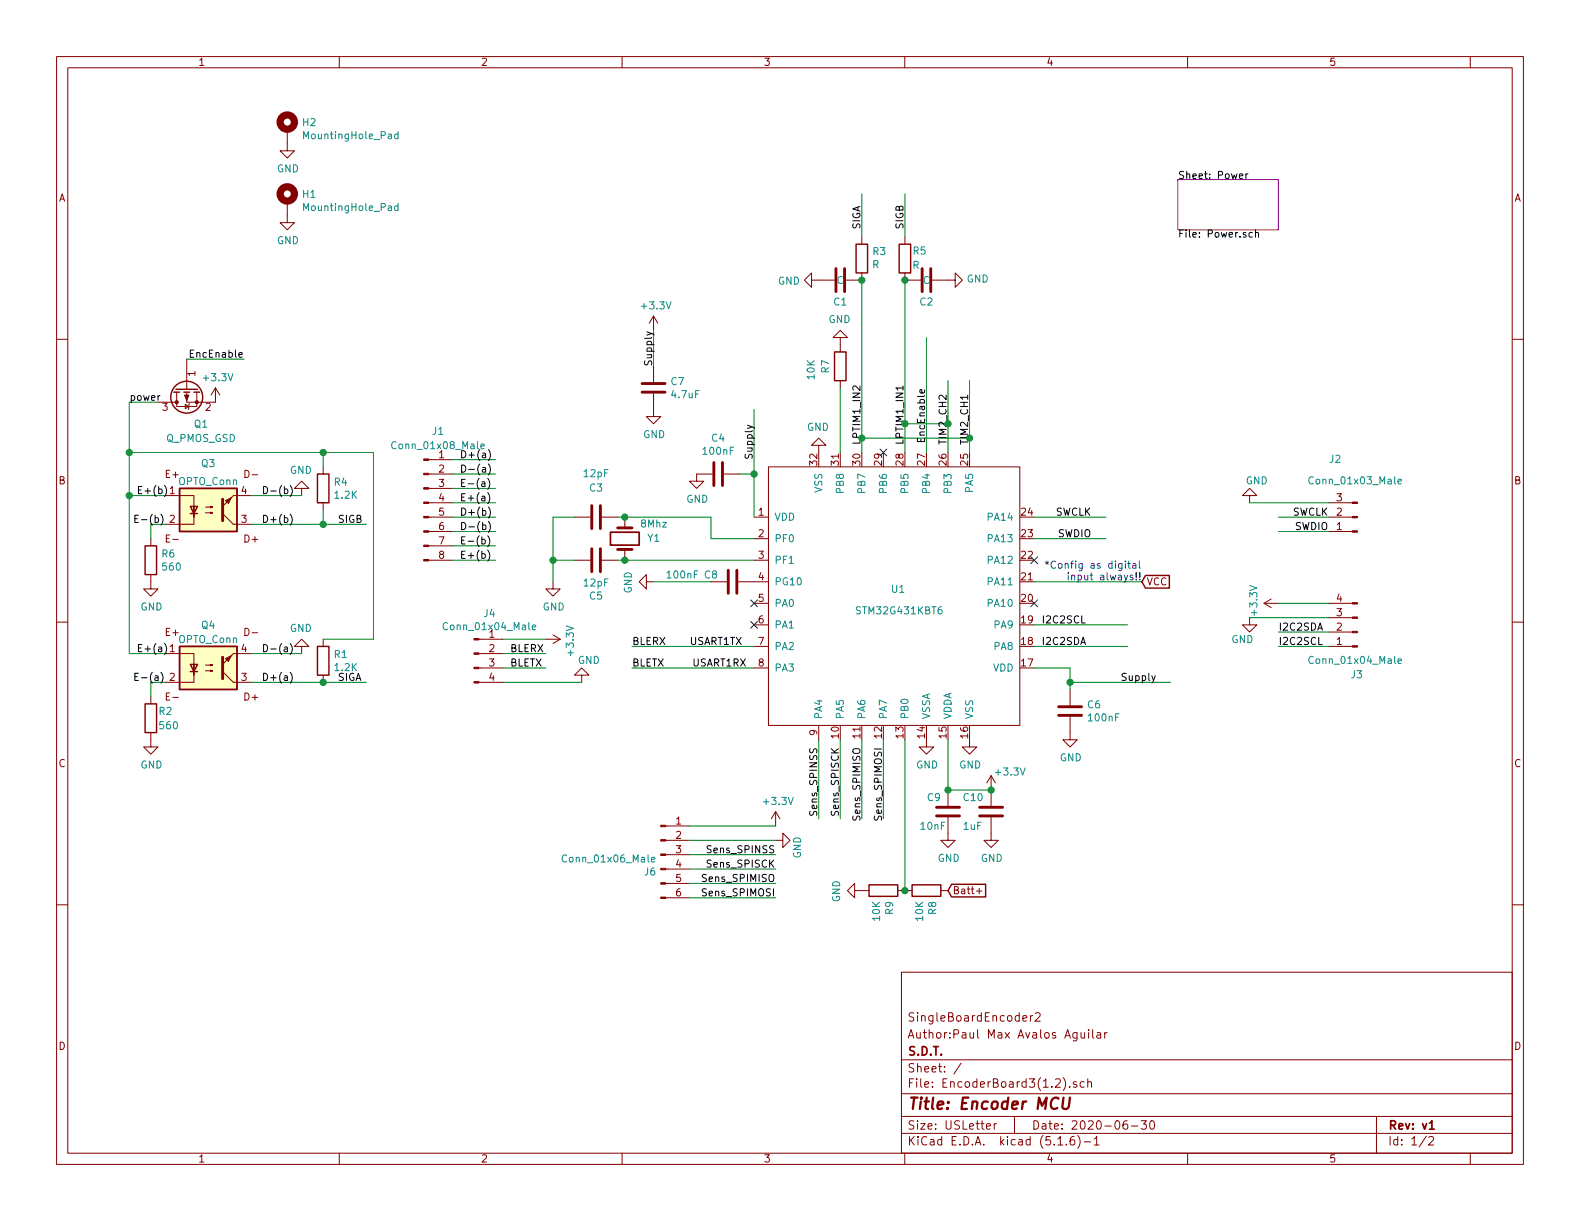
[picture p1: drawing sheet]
<svg xmlns="http://www.w3.org/2000/svg" width="279mm" height="216mm" viewBox="0 0 279 216" stroke-linecap="round" stroke-linejoin="round" font-family="sans-serif">
<g fill="none" stroke="#840000" stroke-width=".18">
<path d="M10 10h259.4v195.9h-259.4zM12 12h255.4v191.9h-255.4zM60 10v2M110 10v2M160 10v2M210 10v2M260 10v2M50.8 35.6v3.8h1.3l-1.3 1.2-1.3-1.2h1.3M50.8 22.9v3.8h1.3l-1.3 1.2-1.3-1.2h1.3M10 60h2M115.6 55.9l-.8 1.3M115.6 55.9v2.5"/>
<path d="M115.6 55.9l.7 1.3M143.5 49.5v-1.2l-1.3 1.2 1.3 1.3v-1.3h4.1M148.6 59.7h1.3l-1.3-1.3-1.3 1.3h1.3v2.5M152.4 48.3v1.2h-2.8M152.4 41.9v1.3M160 48.3v1.2h2.8M160 41.9v1.3M164.8 49.5h4.1v-1.2l1.3 1.2-1.3 1.3v-1.3M267.4 60h2M27.9 71.1h3.3M31.2 69.3v1.8M32.8 71.5l.6 .4-.6 .4z"/>
<path d="M33 63.5v5.1M33 68.6v.2M33.5 71.4l-.1 .1v.8l-.1 .1M34.8 69.3v2.6h-3.6v-.8M38.1 68.6l-.8 1.3M38.1 68.6v2.5h-5.1v-1.8M38.1 68.6l.8 1.3M115.6 69.6v4.1h1.2l-1.2 1.2-1.3-1.2h1.3M115.6 64.8v2.8M144.8 78.7h1.2l-1.2-1.2-1.3 1.2h1.3v1.3M148.6 67.3v1.3M26.7 95.3v1.2"/>
<path d="M29.2 87.6h5.1v3.8v-1.9M34.3 90.8v1.9h-5.1M36.3 90.7h1.3l-.4 .1v-.2l.4 .1M36.3 89.7h1.3l-.4 .1v-.3l.4 .2M39.4 90.8l1.9 1.9h3.1M41.3 87.6h3.1M53.3 86.4h1.3l-1.3-1.3-1.2 1.3h1.2v1.2M57.1 82.6v1.2M57.1 88.9v1.3M75.8 91.4h4.2M75.8 99.1h4.2M75.8 83.8h4.2"/>
<path d="M75.8 88.9h4.2M75.8 94h4.2M75.8 96.5h4.2M75.8 86.4h4.2M75.8 81.3h4.2M101.6 91.4h2.8M101.6 99.1h2.8M106.4 91.4h2.8M106.4 99.1h2.8M110.5 91.4v1.9M110.5 97.2v1.9M126 83.8h-2.8v1.3h1.3l-1.3 1.3-1.3-1.3h1.3"/>
<path d="M128 83.8h2.8M133.3 91.4h2.6M133.3 95.3h2.6M133.3 99.1h2.6M135.9 82.6h44.4v45.7h-44.4zM221 87.6h1.2l-1.2-1.2-1.3 1.2h1.3v1.3M234.9 91.4h4.3M234.9 88.9h4.3M234.9 94h4.3M10 110h2M26.7 101.6v2.5h1.2l-1.2 1.3-1.3-1.3h1.3M29.2 115.6h5.1v3.8v-1.9"/>
<path d="M34.3 118.7v2h-5.1M36.3 118.6h1.3l-.4 .1v-.2l.4 .1M36.3 117.6h1.3l-.4 .1v-.2l.4 .1M39.4 118.7l1.9 2h3.1M41.3 115.6h3.1M53.3 114.3h1.3l-1.3-1.3-1.2 1.3h1.2v1.3M57.1 113v1.3M57.1 119.4v1.3M84.7 118.1h4.2M84.7 115.6h4.2M84.7 113h4.2M96.5 113h2.6"/>
<path d="M97.8 102.9v1.2h1.3l-1.3 1.3-1.3-1.3h1.3M97.8 112.3l1.3 .7M99.1 113l-1.3 .8M102.9 119.4h1.2l-1.2-1.3-1.3 1.3h1.3v1.3M114.3 102.9v-1.3l-1.3 1.3 1.3 1.2v-1.2h1.3M125.7 102.9h2.8M130.6 102.9h5.3M133.3 106.7h2.6M133.3 110.5h2.6M133.3 114.3h2.6M133.3 118.1h2.6M221 109.2v1.3h1.2l-1.2 1.3-1.3-1.3h1.3"/>
<path d="M223.5 106.7h2.6M223.5 106.7l1.3 .7M224.8 105.9l-1.3 .8M234.9 106.7h4.3M234.9 114.3h4.3M234.9 109.2h4.3M234.9 111.8h4.3M267.4 110h2M26.7 129.5v2.6h1.2l-1.2 1.3-1.3-1.3h1.3M26.7 123.2v1.3M84.7 120.7h4.2M144.8 128.3v2.5"/>
<path d="M163.8 130.8v1.3h1.3l-1.3 1.3-1.2-1.3h1.2M167.6 139.7v2.8M171.4 130.8v1.3h1.3l-1.3 1.3-1.2-1.3h1.2M175.3 137.2v5.3M175.3 137.2l-.8 1.2M175.3 137.2l.7 1.2M189.2 126.7v4.1h1.3l-1.3 1.3-1.2-1.3h1.2M189.2 121.9v2.8M10 160h2M117.7 158.8h4.2M117.7 156.2h4.2M117.7 153.7h4.2"/>
<path d="M117.7 151.1h4.2M117.7 148.6h4.2M117.7 146.1h4.2M137.2 148.6h1.2v-1.3l1.3 1.3-1.3 1.3v-1.3M137.2 143.5l-.8 1.3M137.2 143.5v2.6M137.2 143.5l.7 1.3M151.1 157.5v-1.3l-1.2 1.3 1.2 1.3v-1.3h2.6M158.7 157.5h2.6M166.4 157.5h1.2M167.6 144.5v4.1h1.3l-1.3 1.3-1.2-1.3h1.2M172.7 157.6h.9"/>
<path d="M175.3 144.5v4.1h1.2l-1.2 1.3-1.3-1.3h1.3M267.4 160h2M159.4 171.9h108v32h-108zM182.2 179.6v1M182.7 179.6l-.5 .3M183.1 179.2l.2-.1h.4l.2 .4-.9 1.1h.9M159.4 197.4h108M159.4 193.4h108M159.4 187.4h108M170 188l-1.3 1.9M174.4 199.2l.8-.2-.1-.2-.4-.1-.3 .2 .1 .7h.6M175.8 198.7v1"/>
<path d="M176.2 198.7l-.3 .1-.1 .2M179.4 197.4v3M180.9 180.1l.7-.2-.1-.2-.4-.1-.2 .2v.7h.6M188 190.6a1.71 1.71 0 0 1 0 2.2M189.2 192.1v.2M190.4 191.3a.37 .37 0 0 0-.6 .2l.1 .2 .5 .1v.2l-.2 .3-.4-.1M191.2 182.6v.9l.4 .1 .2-.2M191.7 191.3h-.4l-.3 .2 .1 .6 .2 .2 .4-.1M191.8 182.6v1M192.4 191.4v-.1a.37 .37 0 0 1 .6 .2v.8M192.4 190.8v1.5M192.5 182.1v.1"/>
<path d="M192.5 182.6v1M193.2 182.1v1.3l.2 .2M194 182.7h.6v.9M194.6 182.9l-.4 .1-.3 .2 .3 .4 .4-.1M195.4 182.6v1M195.8 182.6l-.4 .3M199.3 198.2a.62 .62 0 0 0-.7 .6l.1 .7 .2 .2 .5-.2v-.5l-.1-.2h-.4l-.3 .2M200.1 199.1h1.1M201.8 198.2h.9l-.5 .6 .5 .1v.6l-.3 .2-.6-.2M203.5 198.2h.2a.8 .8 0 0 1 .5 .7 .8 .8 0 0 1-.5 .8 1 1 0 0 1-.2-1.5zM243.4 197.4v6.5M60 203.9v2"/>
<path d="M110 203.9v2M159.4 200.4h108M160 203.9v2M187.1 202.5h.8M188.6 202.3v.2M189.9 201a.59 .59 0 0 0-.7 .6v.6l.2 .2 .4 .1 .2-.2 .1-.5-.2-.2-.4-.1-.3 .3M190.6 200.8a1.71 1.71 0 0 1 0 2.2M191.7 201.9h1.2M193.5 201.4l.4-.4v1.5M193.5 202.5h.9M210 203.9v2M252.2 200.9l-1.2 1.9"/>
<path d="M252.7 201.1l.2-.1h.3l.3 .4-.9 1.1h.9M260 203.9v2"/>
</g>
<path d="M107.9 94.1h5.1v2.3h-5.1zM252.8 198.6l.4-.4v1.5M252.8 199.7h.8" fill="none" stroke="#840000" stroke-width=".3"/>
<path d="M188.1 194.1l-.2 1.6 .1 .3a.66 .66 0 0 0 1-.3l.2-1.6" fill="none" stroke="#840000" stroke-width=".41"/>
<path d="M208.3 31.8h17.8v8.8h-17.8z" fill="none" stroke="#840084" stroke-width=".18"/>
<g fill="none" stroke="#000" stroke-width=".18">
<path d="M219.2 31.1l.6-.1-.1-.2-.3-.1-.2 .2v.6h.5M220.3 30.7v.9M220.7 30.7l-.4 .3M221.5 41.1h-.4l-.2 .2 .1 .6h.5M222 41.2l.2-.1h.3l.1 .8M222 40.7v1.2M28.3 70l-.4 .2M33.7 62.5h.4M34.3 61.9h-.6v1.3h.6M86.4 79.5a1.47 1.47 0 0 1 0 1.9M152.1 68.2v.8l-.7-.7-.2-.1-.3 .1-.1 .2 .1 .5M159.7 68.2v.8"/>
<path d="M171.1 69.9v.7M23.9 91.7h.4M24.5 91.1h-.6v1.3h.6M29.1 85.9a1.4 1.4 0 0 1 0 1.9M46.6 91.1a.64 .64 0 0 1 .7 .6 .64 .64 0 0 1-.7 .7zM46.6 86a.64 .64 0 0 1 .7 .7 .64 .64 0 0 1-.7 .6zM85.2 85.2h.5l.1 .8M85.2 95.4h.4l.2 .2-.1 .5h-.5M85.3 82.7h.5l.1 .8M85.3 92.9l.4-.1 .2 .2-.1 .6h-.5M85.8 85.5h-.5l-.1 .2v.3h.6M85.9 83h-.5l-.1 .2 .1 .3 .5-.1"/>
<path d="M86.2 84.6a1.4 1.4 0 0 1 0 1.9M86.2 97.3a1.4 1.4 0 0 1 0 1.9M86.2 87.1a1.4 1.4 0 0 1 0 2M86.2 94.7a1.4 1.4 0 0 1 0 2M86.4 82a1.47 1.47 0 0 1 0 2M86.4 89.7a1.47 1.47 0 0 1 0 1.9M86.4 92.2a1.47 1.47 0 0 1 0 1.9M23.9 119.7h.4M24.5 119h-.6v1.3h.6M29.1 113.8a1.4 1.4 0 0 1 0 1.9M46.6 119a.64 .64 0 0 1 .7 .7 .64 .64 0 0 1-.7 .6zM46.6 114a.64 .64 0 0 1 .7 .6 .64 .64 0 0 1-.7 .6z"/>
<path d="M204.3 119.5l-.4 1.1-.2 .2"/>
</g>
<g fill="none" stroke="#840000" stroke-width=".51">
<path d="M147.8 47.5v4.1M149.4 47.5v4.1M163.1 47.5v4.1M164.6 47.5v4.1M113.5 69.3h4.1M113.5 67.8h4.1M39.4 88.3v3.8M104.6 89.4v4.1M104.6 97v4.1M106.2 89.4v4.1M106.2 97v4.1M109.2 97.2h2.6"/>
<path d="M109.2 93.3h2.6M126.2 81.8v4.1M127.8 81.8v4.1M39.4 116.2v3.8M128.8 100.8v4.1M130.3 100.8v4.1M187.2 126.5h4.1M187.2 125h4.1M165.6 144.3h4.1M165.6 142.7h4.1M173.2 144.3h4.1M173.2 142.7h4.1"/>
</g>
<g fill="#840000" stroke="#840000" stroke-width=".18">
<path d="M239.2 88.8h.8v.2h-.8z"/>
<path d="M239.2 91.3h.8v.3h-.8z"/>
<path d="M239.2 93.9h.8v.2h-.8z"/>
<path d="M41.3 87.6l-1.9 1.9z"/>
<path d="M39.9 88.5l1-.5-.5 1z"/>
<path d="M41.3 115.6l-1.9 1.9z"/>
<path d="M39.9 116.5l1-.5-.5 1z"/>
<path d="M83.8 120.5h.9v.3h-.9z"/>
<path d="M83.8 118h.9v.2h-.9z"/>
<path d="M83.8 115.4h.9v.3h-.9z"/>
<path d="M83.8 112.9h.9v.3h-.9z"/>
<path d="M74.9 98.9h.9v.3h-.9z"/>
<path d="M74.9 96.4h.9v.2h-.9z"/>
<path d="M74.9 93.9h.9v.2h-.9z"/>
<path d="M74.9 91.3h.9v.3h-.9z"/>
<path d="M74.9 88.8h.9v.2h-.9z"/>
<path d="M74.9 86.2h.9v.3h-.9z"/>
<path d="M74.9 83.7h.9v.2h-.9z"/>
<path d="M74.9 81.2h.9v.2h-.9z"/>
<path d="M116.8 158.6h.9v.3h-.9z"/>
<path d="M116.8 156.1h.9v.2h-.9z"/>
<path d="M116.8 153.5h.9v.3h-.9z"/>
<path d="M116.8 151h.9v.3h-.9z"/>
<path d="M116.8 148.5h.9v.2h-.9z"/>
<path d="M116.8 145.9h.9v.3h-.9z"/>
<path d="M239.2 106.6h.8v.2h-.8z"/>
<path d="M239.2 109.1h.8v.2h-.8z"/>
<path d="M239.2 111.6h.8v.3h-.8z"/>
<path d="M239.2 114.2h.8v.2h-.8z"/>
<path d="M32.6 69.9h.8l-.4 1z"/>
<circle cx="31.2" cy="71.1" r=".28"/>
<circle cx="34.8" cy="71.1" r=".28"/>
</g>
<path d="M70.4 23.7h-.4l-.2 .2 .1 .6h.5M70.4 36.4h-.4l-.2 .2 .1 .6h.5M70.4 23.3v1.2M70.4 36v1.2M85 78.9l.6-.1v-.2l-.4-.1-.2 .2 .1 .6h.5M247.2 85.1l.6-.1v-.2l-.4-.1-.2 .2 .1 .6h.5M94.1 110.9l.6-.1v-.2l-.4-.1-.2 .2 .1 .6h.5M247.2 116.9l.6-.1v-.3h-.4l-.2 .2 .1 .6h.5M115.2 152l.6-.1-.1-.3h-.3l-.2 .2 .1 .6h.4" fill="none" stroke="#008484" stroke-width=".18"/>
<g fill="#ffffc2" stroke="#ffffc2" stroke-width=".18">
<path d="M31.7 86.4h10.2v7.6h-10.2z"/>
<path d="M31.7 114.3h10.2v7.6h-10.2z"/>
</g>
<g fill="none" stroke="#840000" stroke-width=".25">
<path d="M151.4 43.2h2v5.1h-2zM159 43.2h2v5.1h-2zM30.7 69.3h1M31.1 68.8h3.8M32.5 69.3h1M34.3 69.3h1M147.6 62.2h2v5.1h-2zM25.7 96.5h2v5.1h-2zM31.7 86.4h10.2v7.6h-10.2zM33.7 89.5h1.2l-.6 1.3zM33.7 90.8h1.2M56.1 83.8h2.1v5.1h-2.1z"/>
<path d="M31.7 114.3h10.2v7.6h-10.2zM33.7 117.5h1.2l-.6 1.2zM33.7 118.7h1.2M56.1 114.3h2.1v5.1h-2.1zM202.6 101.8h4.2v2.2h-4.2l-.7-1.1zM25.7 124.5h2v5h-2zM153.7 156.5h5v2h-5zM161.3 156.5h5.1v2h-5.1zM168.3 156.4h6v2.2h-6l-.7-1.1z"/>
<circle cx="33" cy="70.2" r="2.82"/>
</g>
<g fill="none" stroke="#840000" stroke-width="1.3">
<circle cx="50.8" cy="21.6" r="1.27"/>
<circle cx="50.8" cy="34.3" r="1.27"/>
</g>
<g fill="none" stroke="#008400" stroke-width=".18">
<path d="M152.4 34.3v7.6M160 34.3v7.6M115.6 58.4v6.4M152.4 49.5v30.5M160 49.5v30.5M163.8 59.7v20.3M27.9 71.1h-5v44.5h6.3M33 63.5h10.2M133.3 72.4v19M148.6 68.6v11.4M152.4 77.5h19M160 74.9h7.6"/>
<path d="M167.6 67.3v12.7M171.4 67.3v12.7M22.9 80h43.1v33h-8.9M22.9 87.6h6.3M26.7 92.7v2.6M44.4 87.6h8.9M44.4 92.7h20.4M57.1 80v2.6M57.1 90.2v2.5M80 99.1h7.6M80 96.5h7.6M80 81.3h7.6"/>
<path d="M80 83.8h7.6M80 86.4h7.6M80 88.9h7.6M80 91.4h7.6M80 94h7.6M97.8 99.1h3.8M101.6 91.4h-3.8v11.5M109.2 99.1h24.1M109.2 91.4h16.5v3.9h7.6M130.8 83.8h2.5M182.9 95.3h12.7M182.9 91.4h12.7"/>
<path d="M221 88.9h13.9M226.1 91.4h8.8M226.1 94h8.8M44.4 115.6h8.9M88.9 115.6h7.6M88.9 118.1h7.6M88.9 113h7.6M111.8 118.1h21.5M111.8 114.3h21.5M115.6 102.9h10.1M182.9 102.9h19M182.9 118.1h6.3v3.8"/>
<path d="M182.9 114.3h16.5M182.9 110.5h16.5M221 109.2h13.9M226.1 106.7h8.8M226.1 114.3h8.8M226.1 111.8h8.8M26.7 120.7v2.5M44.4 120.7h20.4M88.9 120.7h14M144.8 130.8v14M148.6 130.8v14M152.4 130.8v14"/>
<path d="M156.2 130.8v14M160 130.8v26.7M167.6 130.8v8.9h7.7M189.2 120.7h17.8M121.9 148.6h15.3M121.9 156.2h15.3M121.9 146.1h15.3M121.9 151.1h15.3M121.9 153.7h15.3M121.9 158.8h15.3"/>
</g>
<path d="M184.8 99.4l.3 .1 .3-.1M185 99.8l.1-.3 .2 .3M185.1 99.2v.3M186.7 99.3a.6 .6 0 0 0-.9 .5 .6 .6 0 0 0 .6 .7l.3-.1M201.5 99.2v1.1l.2 .2M188.9 101.7v.8M189.5 101.8l.2-.1 .3 .1v.7M189.5 101.7v.8M201.5 102.4v.1M201.5 101.3v.8" fill="none" stroke="#0000c2" stroke-width=".18"/>
<g fill="#008400" stroke="#008400" stroke-width=".25">
<circle cx="160" cy="49.5" r=".51"/>
<circle cx="22.9" cy="87.6" r=".51"/>
<circle cx="110.5" cy="99.1" r=".51"/>
<circle cx="133.4" cy="83.8" r=".51"/>
<circle cx="152.4" cy="49.5" r=".51"/>
<circle cx="167.6" cy="139.7" r=".51"/>
<circle cx="175.3" cy="139.7" r=".51"/>
<circle cx="57.2" cy="120.7" r=".51"/>
<circle cx="97.8" cy="99.1" r=".51"/>
<circle cx="57.2" cy="92.7" r=".51"/>
<circle cx="22.9" cy="80" r=".51"/>
<circle cx="110.5" cy="91.4" r=".51"/>
<circle cx="160" cy="157.5" r=".51"/>
<circle cx="189.2" cy="120.7" r=".51"/>
<circle cx="57.2" cy="80" r=".51"/>
</g>
<path d="M155.6 79.4l1.2 1.2M156.8 79.4l-1.2 1.2M182.3 98.5l1.2 1.2M183.5 98.5l-1.2 1.2M132.7 106.1l1.3 1.2M132.7 109.9l1.3 1.2M134 106.1l-1.3 1.2M134 109.9l-1.3 1.2M182.3 106.1l1.2 1.2M183.5 106.1l-1.2 1.2" fill="none" stroke="#000084" stroke-width=".18"/>
<text font-size="2.8" fill="#840000" x="160.4" y="196.2">Title: Encoder MCU</text>
<g font-size="2.1" fill="#840000">
<text x="160.4" y="183.6">Author:Paul Max Avalos Aguilar</text>
<text x="160.4" y="180.6">SingleBoardEncoder2</text>
<text x="160.4" y="189.6">Sheet: /</text>
<text x="160.4" y="186.6">S.D.T.</text>
<text x="160.4" y="192.3">File: EncoderBoard3(1.2).sch</text>
<text x="160.4" y="202.5">KiCad E.D.A. kicad (5.1.6)-1</text>
<text x="160.4" y="199.7">Size: USLetter</text>
<text x="182.4" y="199.7">Date: 2020-06-30</text>
<text x="245.4" y="199.7">Rev: v1</text>
<text x="245.4" y="202.5">Id: 1/2</text>
</g>
<g font-size="1.8" fill="#840000">
<text x="35" y="11.6">1</text>
<text x="85" y="11.6">2</text>
<text x="135" y="11.6">3</text>
<text x="185" y="11.6">4</text>
<text x="235" y="11.6">5</text>
<text x="10.4" y="35.6">A</text>
<text x="267.8" y="35.6">A</text>
<text x="34.5" y="66.5" transform="rotate(-90 34.5 66.5)">1</text>
<text x="28.7" y="72.6">3</text>
<text x="36.3" y="72.6">2</text>
<text x="77.6" y="81">1</text>
<text x="77.6" y="83.6">2</text>
<text x="144.5" y="82.2" transform="rotate(-90 144.5 82.2)">32</text>
<text x="148.3" y="82.2" transform="rotate(-90 148.3 82.2)">31</text>
<text x="152.1" y="82.2" transform="rotate(-90 152.1 82.2)">30</text>
<text x="156" y="82.2" transform="rotate(-90 156 82.2)">29</text>
<text x="159.8" y="82.2" transform="rotate(-90 159.8 82.2)">28</text>
<text x="163.6" y="82.2" transform="rotate(-90 163.6 82.2)">27</text>
<text x="167.4" y="82.2" transform="rotate(-90 167.4 82.2)">26</text>
<text x="171.2" y="82.2" transform="rotate(-90 171.2 82.2)">25</text>
<text x="10.4" y="85.6">B</text>
<text x="29.4" y="84.5">E+</text>
<text x="30" y="87.4">1</text>
<text x="42.7" y="87.4">4</text>
<text x="43.5" y="84.5">D-</text>
<text x="77.6" y="86.1">3</text>
<text x="77.6" y="88.6">4</text>
<text x="236.4" y="88.6">3</text>
<text x="267.8" y="85.6">B</text>
<text x="29.6" y="95.9">E-</text>
<text x="42.7" y="92.5">3</text>
<text x="43.3" y="95.9">D+</text>
<text x="77.6" y="91.2">5</text>
<text x="77.6" y="93.7">6</text>
<text x="134.1" y="91.2">1</text>
<text x="134.1" y="95">2</text>
<text x="180.6" y="95">23</text>
<text x="180.6" y="91.2">24</text>
<text x="236.4" y="93.7">1</text>
<text x="236.4" y="91.2">2</text>
<text x="77.6" y="96.3">7</text>
<text x="77.6" y="98.8">8</text>
<text x="134.1" y="98.8">3</text>
<text x="180.6" y="98.8">22</text>
<text x="134.1" y="102.6">4</text>
<text x="134.1" y="106.4">5</text>
<text x="180.6" y="106.4">20</text>
<text x="180.6" y="102.6">21</text>
<text x="202.7" y="103.5">VCC</text>
<text x="236.4" y="106.4">4</text>
<text x="29.4" y="112.4">E+</text>
<text x="43.5" y="112.4">D-</text>
<text x="86.5" y="112.8">1</text>
<text x="134.1" y="110.2">6</text>
<text x="180.6" y="110.2">19</text>
<text x="236.4" y="111.5">2</text>
<text x="236.4" y="109">3</text>
<text x="30" y="115.3">1</text>
<text x="42.7" y="115.3">4</text>
<text x="86.5" y="115.3">2</text>
<text x="86.5" y="117.9">3</text>
<text x="134.1" y="114">7</text>
<text x="134.1" y="117.9">8</text>
<text x="180.6" y="117.9">17</text>
<text x="180.6" y="114">18</text>
<text x="236.4" y="114">1</text>
<text x="29.6" y="123.9">E-</text>
<text x="42.7" y="120.4">3</text>
<text x="43.3" y="123.9">D+</text>
<text x="86.5" y="120.4">4</text>
<text x="144.5" y="130" transform="rotate(-90 144.5 130)">9</text>
<text x="148.3" y="130.5" transform="rotate(-90 148.3 130.5)">10</text>
<text x="152.1" y="130.5" transform="rotate(-90 152.1 130.5)">11</text>
<text x="156" y="130.5" transform="rotate(-90 156 130.5)">12</text>
<text x="159.8" y="130.5" transform="rotate(-90 159.8 130.5)">13</text>
<text x="163.6" y="130.5" transform="rotate(-90 163.6 130.5)">14</text>
<text x="167.4" y="130.5" transform="rotate(-90 167.4 130.5)">15</text>
<text x="171.2" y="130.5" transform="rotate(-90 171.2 130.5)">16</text>
<text x="10.4" y="135.6">C</text>
<text x="267.8" y="135.6">C</text>
<text x="119.5" y="145.8">1</text>
<text x="119.5" y="148.3">2</text>
<text x="119.5" y="150.9">3</text>
<text x="119.5" y="153.4">4</text>
<text x="119.5" y="156">5</text>
<text x="119.5" y="158.5">6</text>
<text x="168.4" y="158.1">Batt+</text>
<text x="10.4" y="185.6">D</text>
<text x="267.8" y="185.6">D</text>
<text x="35" y="205.5">1</text>
<text x="85" y="205.5">2</text>
<text x="135" y="205.5">3</text>
<text x="185" y="205.5">4</text>
<text x="235" y="205.5">5</text>
</g>
<g font-size="1.8" fill="#008484">
<text x="53.6" y="22.3">H2</text>
<text x="54.1" y="24.6">MountingHole_Pad</text>
<text x="49" y="30.5">GND</text>
<text x="53.6" y="35">H1</text>
<text x="54.1" y="37.3">MountingHole_Pad</text>
<text x="49" y="43.2">GND</text>
<text x="154.3" y="47.4">R</text>
<text x="154.4" y="45.1">R3</text>
<text x="161.4" y="47.5">R</text>
<text x="161.5" y="45">R5</text>
<text x="137.6" y="50.3">GND</text>
<text x="148" y="50.2">C</text>
<text x="163.2" y="50.2">C</text>
<text x="170.9" y="50">GND</text>
<text x="113.6" y="54.7">+3.3V</text>
<text x="146.5" y="57.1">GND</text>
<text x="147.5" y="54">C1</text>
<text x="162.7" y="54">C2</text>
<text x="146.6" y="65.9" transform="rotate(-90 146.6 65.9)">R7</text>
<text x="36.1" y="67.4">+3.3V</text>
<text x="118.7" y="68.1">C7</text>
<text x="118.9" y="70.4">4.7uF</text>
<text x="144.1" y="67" transform="rotate(-90 144.1 67)">10K</text>
<text x="34.4" y="75.6">Q1</text>
<text x="76.5" y="76.9">J1</text>
<text x="113.7" y="77.5">GND</text>
<text x="142.7" y="76.2">GND</text>
<text x="29.4" y="78.2">Q_PMOS_GSD</text>
<text x="35.7" y="82.6">Q3</text>
<text x="51.3" y="83.8">GND</text>
<text x="69.8" y="79.4">Conn_01x08_Male</text>
<text x="124.5" y="80.4">100nF</text>
<text x="125.9" y="78.1">C4</text>
<text x="235.2" y="81.8">J2</text>
<text x="31.6" y="85.8">OPTO_Conn</text>
<text x="59.1" y="85.9">R4</text>
<text x="59.3" y="88.2">1.2K</text>
<text x="103.3" y="84.4">12pF</text>
<text x="104.3" y="86.9">C3</text>
<text x="121.4" y="88.9">GND</text>
<text x="145.4" y="87.1" transform="rotate(-90 145.4 87.1)">VSS</text>
<text x="149.2" y="87" transform="rotate(-90 149.2 87)">PB8</text>
<text x="153" y="87" transform="rotate(-90 153 87)">PB7</text>
<text x="156.8" y="87" transform="rotate(-90 156.8 87)">PB6</text>
<text x="160.7" y="87" transform="rotate(-90 160.7 87)">PB5</text>
<text x="164.5" y="87" transform="rotate(-90 164.5 87)">PB4</text>
<text x="168.3" y="87" transform="rotate(-90 168.3 87)">PB3</text>
<text x="172.1" y="87" transform="rotate(-90 172.1 87)">PA5</text>
<text x="220.3" y="85.6">GND</text>
<text x="232" y="85.6">Conn_01x03_Male</text>
<text x="113.4" y="93.3">8Mhz</text>
<text x="114.6" y="95.8">Y1</text>
<text x="136.9" y="92.1">VDD</text>
<text x="136.9" y="95.9">PF0</text>
<text x="174.9" y="95.9">PA13</text>
<text x="174.9" y="92.1">PA14</text>
<text x="28.7" y="98.6">R6</text>
<text x="28.9" y="100.9">560</text>
<text x="136.9" y="99.7">PF1</text>
<text x="174.9" y="99.7">PA12</text>
<text x="24.8" y="107.9">GND</text>
<text x="96" y="107.9">GND</text>
<text x="103.3" y="103.7">12pF</text>
<text x="104.3" y="106">C5</text>
<text x="111.7" y="105" transform="rotate(-90 111.7 105)">GND</text>
<text x="118.1" y="102.3">100nF</text>
<text x="124.6" y="102.3">C8</text>
<text x="136.9" y="103.5">PG10</text>
<text x="136.9" y="107.3">PA0</text>
<text x="157.7" y="104.8">U1</text>
<text x="174.9" y="107.3">PA10</text>
<text x="174.9" y="103.5">PA11</text>
<text x="31.6" y="113.7">OPTO_Conn</text>
<text x="35.7" y="111.2">Q4</text>
<text x="51.3" y="111.7">GND</text>
<text x="78.9" y="111.4">Conn_01x04_Male</text>
<text x="85.6" y="109.1">J4</text>
<text x="136.9" y="111.1">PA1</text>
<text x="151.7" y="108.6">STM32G431KBT6</text>
<text x="175.9" y="111.1">PA9</text>
<text x="217.8" y="113.7">GND</text>
<text x="222.4" y="108.6" transform="rotate(-90 222.4 108.6)">+3.3V</text>
<text x="59.1" y="116.4">R1</text>
<text x="59.3" y="118.7">1.2K</text>
<text x="101.5" y="115.7" transform="rotate(-90 101.5 115.7)">+3.3V</text>
<text x="102.2" y="117.4">GND</text>
<text x="136.9" y="114.9">PA2</text>
<text x="136.9" y="118.7">PA3</text>
<text x="175.6" y="118.7">VDD</text>
<text x="175.9" y="114.9">PA8</text>
<text x="232" y="117.4">Conn_01x04_Male</text>
<text x="239" y="119.9">J3</text>
<text x="192.4" y="125.2">C6</text>
<text x="28.1" y="126.4">R2</text>
<text x="28.3" y="129">560</text>
<text x="145.4" y="127.3" transform="rotate(-90 145.4 127.3)">PA4</text>
<text x="149.2" y="127.3" transform="rotate(-90 149.2 127.3)">PA5</text>
<text x="153" y="127.3" transform="rotate(-90 153 127.3)">PA6</text>
<text x="156.8" y="127.3" transform="rotate(-90 156.8 127.3)">PA7</text>
<text x="160.7" y="127.3" transform="rotate(-90 160.7 127.3)">PB0</text>
<text x="164.5" y="127.3" transform="rotate(-90 164.5 127.3)">VSSA</text>
<text x="168.3" y="127.3" transform="rotate(-90 168.3 127.3)">VDDA</text>
<text x="172.1" y="127.3" transform="rotate(-90 172.1 127.3)">VSS</text>
<text x="192.6" y="127.6">100nF</text>
<text x="24.8" y="135.9">GND</text>
<text x="162" y="135.9">GND</text>
<text x="169.6" y="135.9">GND</text>
<text x="176.2" y="137.1">+3.3V</text>
<text x="187.4" y="134.6">GND</text>
<text x="135.2" y="142.3">+3.3V</text>
<text x="164" y="141.7">C9</text>
<text x="170.5" y="141.7">C10</text>
<text x="162.9" y="146.7">10nF</text>
<text x="170.4" y="146.7">1uF</text>
<text x="99.9" y="152.5">Conn_01x06_Male</text>
<text x="114" y="154.8">J6</text>
<text x="141.7" y="151.8" transform="rotate(-90 141.7 151.8)">GND</text>
<text x="165.8" y="152.4">GND</text>
<text x="173.4" y="152.4">GND</text>
<text x="148.6" y="159.6" transform="rotate(-90 148.6 159.6)">GND</text>
<text x="157.9" y="161.7" transform="rotate(-90 157.9 161.7)">R9</text>
<text x="165.6" y="161.7" transform="rotate(-90 165.6 161.7)">R8</text>
<text x="155.6" y="162.8" transform="rotate(-90 155.6 162.8)">10K</text>
<text x="163.2" y="162.8" transform="rotate(-90 163.2 162.8)">10K</text>
</g>
<g font-size="1.8">
<text x="208.3" y="31.6">Sheet: Power</text>
<text x="152.1" y="40.6" transform="rotate(-90 152.1 40.6)">SIGA</text>
<text x="159.8" y="40.6" transform="rotate(-90 159.8 40.6)">SIGB</text>
<text x="208.3" y="42">File: Power.sch</text>
<text x="34.1" y="63.2">EncEnable</text>
<text x="115.3" y="64.3" transform="rotate(-90 115.3 64.3)">Supply</text>
<text x="22.9" y="70.9">power</text>
<text x="163.6" y="77.6" transform="rotate(-90 163.6 77.6)">EncEnable</text>
<text x="81.3" y="81">D+(a)</text>
<text x="81.3" y="83.6">D-(a)</text>
<text x="133.1" y="80.8" transform="rotate(-90 133.1 80.8)">Supply</text>
<text x="24.1" y="87.4">E+(b)</text>
<text x="48" y="87.4">D-(b)</text>
<text x="81.3" y="86.1">E-(a)</text>
<text x="81.3" y="88.6">E+(a)</text>
<text x="25.2" y="92.5">E-(b) 2</text>
<text x="47.5" y="92.5">D+(b)</text>
<text x="59.7" y="92.5">SIGB</text>
<text x="81.3" y="91.2">D+(b)</text>
<text x="81.3" y="93.7">D-(b)</text>
<text x="186.6" y="91.2">SWCLK</text>
<text x="187" y="95">SWDIO</text>
<text x="228.5" y="91.2">SWCLK</text>
<text x="229" y="93.7">SWDIO</text>
<text x="81.3" y="98.8">E+(b)</text>
<text x="81.3" y="96.3">E-(b)</text>
<text x="184.1" y="110.2">I2C2SCL</text>
<text x="226.1" y="111.5">I2C2SDA</text>
<text x="24.1" y="115.3">E+(a)</text>
<text x="48" y="115.3">D-(a)</text>
<text x="90.2" y="115.3">BLERX</text>
<text x="90.2" y="117.9">BLETX</text>
<text x="111.8" y="114">BLERX</text>
<text x="111.8" y="117.9">BLETX</text>
<text x="121.9" y="114">USART1TX</text>
<text x="122.6" y="117.9">USART1RX</text>
<text x="184.1" y="114">I2C2SDA</text>
<text x="226.1" y="114">I2C2SCL</text>
<text x="25.3" y="120.4">E-(a) 2</text>
<text x="47.6" y="120.4">D+(a)</text>
<text x="59.7" y="120.4">SIGA</text>
<text x="198.1" y="120.4">Supply</text>
<text x="144.5" y="143.8" transform="rotate(-90 144.5 143.8)">Sens_SPINSS</text>
<text x="148.3" y="143.9" transform="rotate(-90 148.3 143.9)">Sens_SPISCK</text>
<text x="152.1" y="144.7" transform="rotate(-90 152.1 144.7)">Sens_SPIMISO</text>
<text x="156" y="144.7" transform="rotate(-90 156 144.7)">Sens_SPIMOSI</text>
<text x="124.6" y="156">Sens_SPIMISO</text>
<text x="125.4" y="153.4">Sens_SPISCK</text>
<text x="125.5" y="150.9">Sens_SPINSS</text>
<text x="124.6" y="158.5">Sens_SPIMOSI</text>
</g>
<g font-size="1.8" fill="#008400">
<text x="152.1" y="78.7" transform="rotate(-90 152.1 78.7)">LPTIM1_IN2</text>
<text x="159.8" y="78.7" transform="rotate(-90 159.8 78.7)">LPTIM1_IN1</text>
<text x="167.4" y="78.7" transform="rotate(-90 167.4 78.7)">TIM2_CH2</text>
<text x="171.2" y="78.7" transform="rotate(-90 171.2 78.7)">TIM2_CH1</text>
</g>
<g font-size="1.8" fill="#0000c2">
<text x="187.5" y="100.6">*Config as digital</text>
<text x="190.1" y="102.6">input always!!</text>
</g>
</svg>
